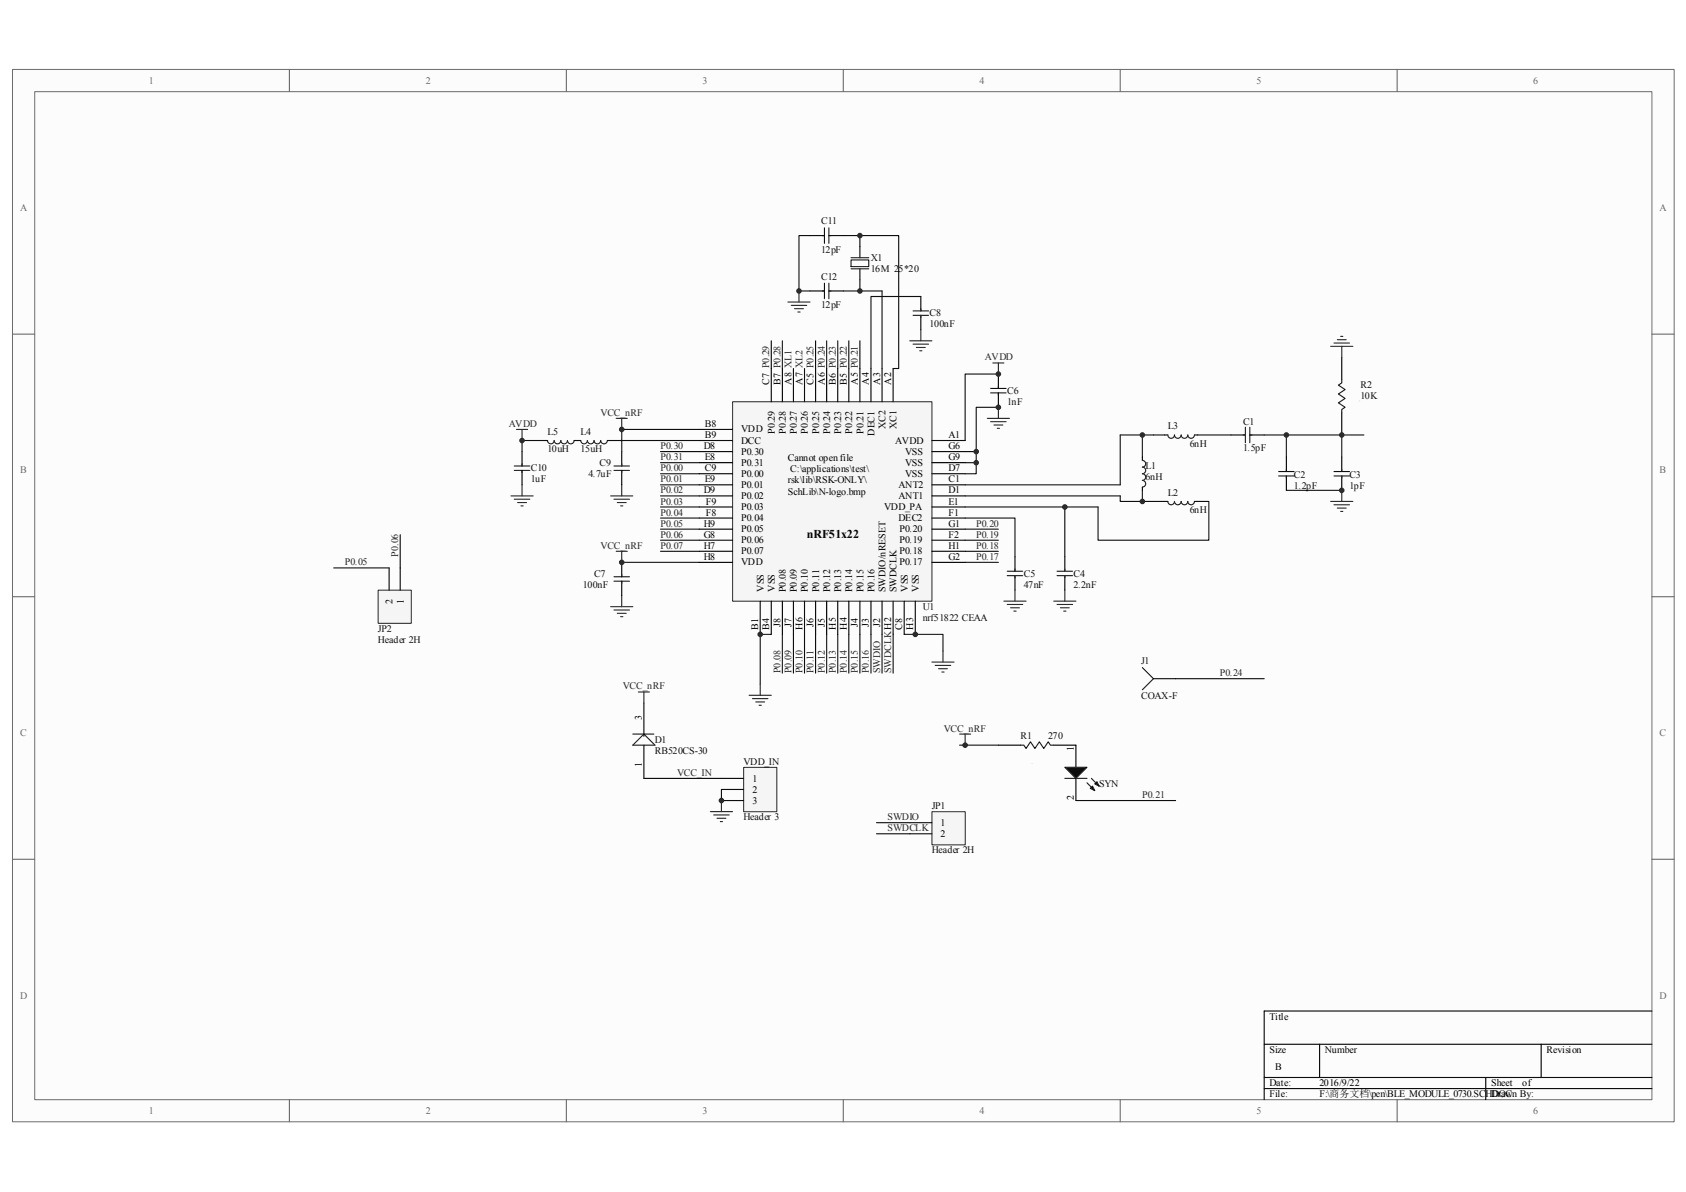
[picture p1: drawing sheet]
<svg xmlns="http://www.w3.org/2000/svg" width="297mm" height="210mm" viewBox="0 0 297 210" stroke-linecap="round" stroke-linejoin="round" font-family="sans-serif">
<path d="M2.2 12.3h292.7v185.3h-292.7z" fill="#fcfcfc"/>
<path d="M2.2 12.2h292.7v185.4h-292.7z" fill="none" stroke="#6a6a6a" stroke-width=".18"/>
<path d="M6.1 16.2h284.9v177.5h-284.9z" fill="#fcfcfc"/>
<path d="M6.1 16.2h284.9v177.5h-284.9z" fill="none" stroke="#6a6a6a" stroke-width=".18"/>
<g fill="none" stroke="#6a6a6a" stroke-width=".2">
<path d="M51 12.2v3.9M99.8 12.2v3.9M148.5 12.2v3.9M197.3 12.2v3.9M246.1 12.2v3.9M2.2 58.9h3.9M291 58.9h3.9M2.2 105.1h3.9M291 105.1h3.9M2.2 151.4h3.9M291 151.4h3.9M51 193.7v3.9"/>
<path d="M99.8 193.7v3.9M148.5 193.7v3.9M197.3 193.7v3.9M246.1 193.7v3.9"/>
</g>
<g fill="none" stroke="#000" stroke-width=".2">
<path d="M162.2 52.2v2.6M162.2 55.6v2.5M92 79.6v2.5M109.5 79.6v2.5M175.9 65.9v2.5M175.9 69.2v2.6M92 82.9v2.5M109.5 82.9v2.5M109.5 99.1v2.5M178.8 98.1v2.5M187.6 98.1v2.5M109.5 102.4v2.5"/>
<path d="M178.8 101.4v2.6M187.6 101.4v2.6M291 178.1h-68.3v15.6M222.7 184h68.3M222.7 189.8h68.3M222.7 191.8h68.3M232.5 184v5.8M261.7 189.8v3.9M271.5 184v5.8"/>
</g>
<g fill="none" stroke="#262626" stroke-width=".2">
<path d="M162.2 58.1v1.9M91 75.7h1.9M92 75.7v1.9M108.5 73.7h2M109.5 73.7v2M160.3 60h3.9M160.8 60.6h2.8M161.4 61.2h1.6M162 61.8h.4M173.9 73.7h3.9M174.5 74.3h2.7M174.9 63.9h1.9"/>
<path d="M175.1 74.9h1.5M175.7 75.5h.4M175.9 63.9v2M175.9 71.8v1.9M90 87.4h3.9M90.6 88h2.7M91.2 88.5h1.5M91.8 89.1h.4M92 85.4v2M107.6 87.4h3.9M108.2 88h2.7M108.5 97.1h2"/>
<path d="M108.7 88.5h1.6M109.3 89.1h.4M109.5 85.4v2M109.5 97.1v2M107.6 106.9h3.9M108.2 107.5h2.7M108.7 108.1h1.6M109.3 108.6h.4M109.5 104.9v2M164.2 116.6h3.9M164.7 117.2h2.8M165.3 117.8h1.6"/>
<path d="M165.9 118.4h.4M166.1 114.7v1.9M176.8 105.9h3.9M177.4 106.5h2.8M178 107.1h1.6M178.6 107.7h.4M178.8 104v1.9M185.6 105.9h3.9M186.2 106.5h2.7M186.8 107.1h1.6M187.4 107.7h.4M187.6 104v1.9"/>
<path d="M132 122.5h3.9M132.5 123.1h2.8M133.1 123.7h1.6M133.7 124.3h.4M133.9 120.5v2"/>
</g>
<g fill="none" stroke="#0e0e0e" stroke-width=".2">
<path d="M162.2 52.2h-8.8v12.7M95.9 77.6h-3.9v2M107.6 77.6h15.6M116.4 79.6h6.8M123.2 75.7h-13.7v3.9M135.9 60v4.9M137.8 60v4.9M143.7 60v4.9M145.6 60v4.9M147.6 60v4.9M149.5 60v4.9M151.5 60v4.9"/>
<path d="M170 79.6h2M175.9 65.9h-5.9v11.7M175.9 71.8h-3.9v9.7M109.5 99.1h13.7M116.4 95.2h6.8M116.4 97.1h6.8M116.4 83.5h6.8M116.4 85.4h6.8M116.4 87.4h6.8M116.4 91.3h6.8M116.4 89.3h6.8M116.4 93.2h6.8"/>
<path d="M116.4 81.5h6.8M170 91.3h8.8v6.8M170 81.5h2v2h-2M170 95.2h5.9M170 99.1h5.9M170 97.1h5.9M170 85.4h27.3M170 87.4h27.3M170 93.2h5.9M187.6 89.3v8.8M135.9 111.8h-2v8.7M137.8 111.8v6.8"/>
<path d="M139.8 111.8v6.8M141.7 111.8v6.8M143.7 111.8v6.8M145.6 111.8v6.8M147.6 111.8v6.8M149.5 111.8v6.8M151.5 111.8v6.8M153.4 111.8v6.8M155.4 111.8v6.8M157.3 111.8v6.8M159.3 111.8h6.8v2.9"/>
</g>
<g fill="none" stroke="#1c1c1c" stroke-width=".2">
<path d="M160.8 55.6h2.8M160.8 54.8h2.8M162.2 54.4v.4M162.2 55.6v.3M174.5 68.4h2.7M174.5 69.2h2.7M175.9 68v.4M175.9 69.2v.4M90.6 82.1h2.7M90.6 82.9h2.7M92 81.7v.4M92 82.9v.4"/>
<path d="M108.2 82.1h2.7M108.2 82.9h2.7M109.5 81.7v.4M109.5 82.9v.4M108.2 101.6h2.7M108.2 102.4h2.7M109.5 101.2v.4M109.5 102.4v.4M177.4 100.6h2.8M177.4 101.4h2.8M178.8 100.2v.4M178.8 101.4v.4"/>
<path d="M186.2 100.6h2.7M186.2 101.4h2.7M187.6 100.2v.4M187.6 101.4v.4"/>
</g>
<path d="M129.1 70.8h35.1v35.1h-35.1z" fill="#f5f5f5"/>
<path d="M129.1 70.8h35.1v35.1h-35.1z" fill="none" stroke="#262626" stroke-width=".18"/>
<g fill="none" stroke="#000" stroke-width=".2">
<path d="M142.7 41.5h2.5M142.7 51.3h2.5M146 41.5h2.5M146 51.3h2.5M151.5 43.5v1.9M151.5 47.4v1.9M95.9 77.6h.5M101.1 77.6h1.2M107 77.6h.6M123.2 75.7h5.8M123.2 77.6h5.8M123.2 79.6h5.8"/>
<path d="M135.9 64.9v5.9M137.8 64.9v5.9M139.8 64.9v5.9M141.7 64.9v5.9M143.7 64.9v5.9M145.6 64.9v5.9M147.6 64.9v5.9M149.5 64.9v5.9M151.5 64.9v5.9M153.4 64.9v5.9M155.4 64.9v5.9M157.3 64.9v5.9"/>
<path d="M164.2 77.6h5.8M164.2 79.6h5.8M205.1 76.6h.6M210.4 76.6h.6M216.8 76.6h2.6M220.2 76.6h2.5M236.4 63v3.9M236.4 72.7v3.9M123.2 99.1h5.8M123.2 89.3h5.8M123.2 87.4h5.8M123.2 85.4h5.8"/>
<path d="M123.2 83.5h5.8M123.2 91.3h5.8M123.2 93.2h5.8M123.2 95.2h5.8M123.2 97.1h5.8M123.2 81.5h5.8M164.2 99.1h5.8M164.2 89.3h5.8M164.2 87.4h5.8M164.2 85.4h5.8M164.2 83.5h5.8M164.2 91.3h5.8"/>
<path d="M164.2 93.2h5.8M164.2 95.2h5.8M164.2 97.1h5.8M164.2 81.5h5.8M201.2 80.5v.6M201.2 85.8v.6M205.1 88.3h.6M210.4 88.3h.6M226.6 80.5v2.6M226.6 83.9v2.5M236.4 80.5v2.6M236.4 83.9v2.5"/>
<path d="M133.9 105.9v5.9M135.9 105.9v5.9M137.8 105.9v5.9M139.8 105.9v5.9M141.7 105.9v5.9M143.7 105.9v5.9M145.6 105.9v5.9M147.6 105.9v5.9M149.5 105.9v5.9M151.5 105.9v5.9M153.4 105.9v5.9M155.4 105.9v5.9"/>
<path d="M157.3 105.9v5.9M159.3 105.9v5.9M161.2 105.9v5.9M113.4 123.9v5.8M113.4 131.3v5.8M175.9 131.3h3.9M185.6 131.3h3.9v3.9M189.5 137.1v3.9"/>
</g>
<g fill="none" stroke="#1c1c1c" stroke-width=".2">
<path d="M144.8 41.5h.4M144.8 51.3h.4M145.2 40.1v2.8M145.2 49.9v2.7M146 40.1v2.8M146 49.9v2.7M146 41.5h.4M146 51.3h.4M149.9 45.8h3.1v1.2h-3.1zM149.9 45.4h3.1M149.9 47.4h3.1M96.4 77.6a.59 .59 0 0 0 .6 .6 .59 .59 0 0 0 .6-.6 .58 .58 0 0 0 .6 .6 .58 .58 0 0 0 .6-.6 .58 .58 0 0 0 .6 .6 .58 .58 0 0 0 .6-.6 .58 .58 0 0 0 .5 .6 .58 .58 0 0 0 .6-.6"/>
<path d="M102.3 77.6a.59 .59 0 0 0 .6 .6 .59 .59 0 0 0 .6-.6 .58 .58 0 0 0 .6 .6 .58 .58 0 0 0 .5-.6 .58 .58 0 0 0 .6 .6 .58 .58 0 0 0 .6-.6 .58 .58 0 0 0 .6 .6 .58 .58 0 0 0 .6-.6M205.7 76.6a.59 .59 0 0 0 .6 .6 .59 .59 0 0 0 .6-.6 .58 .58 0 0 0 .6 .6 .58 .58 0 0 0 .6-.6 .58 .58 0 0 0 .6 .6 .58 .58 0 0 0 .5-.6 .58 .58 0 0 0 .6 .6 .58 .58 0 0 0 .6-.6M219 76.6h.4M219.4 75.3v2.7M220.2 75.3v2.7M220.2 76.6h.4M236.4 66.9v.6l-.6 .3 1.1 .8-1.1 .8 1.1 .8-1.1 .8 1.1 .8-.5 .3v.6M201.2 81.1a.58 .58 0 0 1 .6 .6 .58 .58 0 0 1-.6 .6 .59 .59 0 0 1 .6 .6 .59 .59 0 0 1-.6 .6 .59 .59 0 0 1 .6 .5 .59 .59 0 0 1-.6 .6 .59 .59 0 0 1 .6 .6 .59 .59 0 0 1-.6 .6M205.7 88.3a.59 .59 0 0 0 .6 .6 .59 .59 0 0 0 .6-.6 .58 .58 0 0 0 .6 .6 .58 .58 0 0 0 .6-.6 .58 .58 0 0 0 .6 .6 .58 .58 0 0 0 .5-.6 .58 .58 0 0 0 .6 .6 .58 .58 0 0 0 .6-.6M225.2 83.9h2.8M225.2 83.1h2.8M226.6 82.7v.4"/>
<path d="M226.6 83.9v.3M235 83.9h2.7M235 83.1h2.7M236.4 82.7v.4M236.4 83.9v.3M111.5 129.3h3.7M111.5 131.3l1.9-2 2 2zM179.8 131.3h.6l.3 .6 .8-1.2 .8 1.2 .8-1.2 .8 1.2 .7-1.2 .4 .6h.6M187.6 137.1h3.9M191.5 137.9l1.3 1.4M192.3 137.1l1.3 1.4"/>
</g>
<g fill="none" stroke="#0e0e0e" stroke-width=".2">
<path d="M142.7 41.5h-2v9.8h2M148.5 41.5h9.8v23.4h-1M148.5 51.3h6.9v13.6M151.5 41.5v2M151.5 49.3v2M201.2 76.6v3.9M205.1 76.6h-7.8v8.8M211 76.6h5.8M222.7 76.6h17.6M226.6 76.6v3.9M236.4 76.6v3.9M201.2 86.4v1.9h-3.9v-.9"/>
<path d="M201.2 88.3h3.9M211 88.3h1.9v6.9h-19.5v-5.9h-23.4M226.6 86.4h9.8M113.4 137.1h13.7M169 131.3h6.9M189.5 141h17.6"/>
</g>
<g fill="#262626" stroke="#262626" stroke-width=".2">
<circle cx="175.9" cy="71.8" r=".39"/>
<circle cx="109.5" cy="99.1" r=".39"/>
<circle cx="109.5" cy="75.7" r=".39"/>
<circle cx="175.9" cy="65.9" r=".39"/>
<circle cx="172" cy="79.6" r=".39"/>
<circle cx="92" cy="77.6" r=".39"/>
<circle cx="161.2" cy="111.8" r=".39"/>
<circle cx="172" cy="81.5" r=".39"/>
<circle cx="133.9" cy="111.8" r=".39"/>
<circle cx="201.2" cy="76.6" r=".39"/>
<circle cx="201.2" cy="88.3" r=".39"/>
<circle cx="187.6" cy="89.3" r=".39"/>
<circle cx="226.6" cy="76.6" r=".39"/>
<circle cx="236.4" cy="86.4" r=".39"/>
<circle cx="140.7" cy="51.3" r=".39"/>
<circle cx="151.5" cy="41.5" r=".39"/>
<circle cx="151.5" cy="51.3" r=".39"/>
<circle cx="170" cy="131.3" r=".39"/>
<circle cx="236.4" cy="76.6" r=".39"/>
</g>
<g fill="none" stroke="#262626" stroke-width=".2">
<path d="M138.8 53.2h3.9M139.4 53.8h2.7M140 54.4h1.5M140.5 55h.4M140.7 51.3v1.9M235.6 59.8h1.5M236.2 59.3h.4M234.4 61h3.9M235 60.4h2.7M236.4 61v2M234.4 88.3h3.9M235 88.9h2.7"/>
<path d="M235.6 89.5h1.5M236.2 90.1h.4M236.4 86.4v1.9M112.5 121.9h1.9M113.4 121.9v2M169 129.3h2M170 129.3v2"/>
</g>
<g fill="#1c1c1c" stroke="#1c1c1c" stroke-width=".2">
<path d="M187.6 135.2h3.9l-2 1.9z"/>
<path d="M192.1 138.9l.4-.4 .3 .8z"/>
<path d="M192.8 138.1l.4-.4 .4 .8z"/>
</g>
<path d="M131 135.2h5.8v7.8h-5.8z" fill="#f5f5f5"/>
<path d="M131 135.2h5.8v7.8h-5.8z" fill="none" stroke="#262626" stroke-width=".18"/>
<path d="M127.1 137.1h3.9M127.1 139.1h3.9M127.1 141h3.9" fill="none" stroke="#000" stroke-width=".2"/>
<path d="M127.1 139.1v1.9" fill="none" stroke="#0e0e0e" stroke-width=".2"/>
<path d="M125.1 143h3.9M125.7 143.6h2.8M126.3 144.2h1.6M126.9 144.7h.4M127.1 141v2" fill="none" stroke="#262626" stroke-width=".2"/>
<circle cx="127.1" cy="141" r=".39" fill="#262626" stroke="#262626" stroke-width=".2"/>
<path d="M164.2 143h5.8v5.8h-5.8z" fill="#f5f5f5"/>
<path d="M164.2 143h5.8v5.8h-5.8z" fill="none" stroke="#262626" stroke-width=".18"/>
<path d="M203.2 119.6h3.9M160.3 144.9h3.9M160.3 146.9h3.9" fill="none" stroke="#000" stroke-width=".2"/>
<path d="M207.1 119.6h15.6M154.4 144.9h5.9M154.4 146.9h5.9" fill="none" stroke="#0e0e0e" stroke-width=".2"/>
<path d="M201.2 117.6l2 2-2 1.9" fill="none" stroke="#1c1c1c" stroke-width=".2"/>
<path d="M66.6 104h5.9v5.8h-5.9z" fill="#f5f5f5"/>
<path d="M66.6 104h5.9v5.8h-5.9z" fill="none" stroke="#262626" stroke-width=".18"/>
<path d="M68.5 100.1v3.9M70.5 100.1v3.9" fill="none" stroke="#000" stroke-width=".2"/>
<path d="M70.5 94.2v5.9M58.8 100.1h9.7" fill="none" stroke="#0e0e0e" stroke-width=".2"/>
<text font-size="2.1" x="142.1" y="94.7">nRF51x22</text>
<g font-size="1.8" fill="#696969">
<text x="26.2" y="14.7">1</text>
<text x="75" y="14.7">2</text>
<text x="123.7" y="14.7">3</text>
<text x="172.5" y="14.7">4</text>
<text x="221.3" y="14.7">5</text>
<text x="270.1" y="14.7">6</text>
<text x="3.6" y="37.2">A</text>
<text x="292.3" y="37.2">A</text>
<text x="3.6" y="83.4">B</text>
<text x="292.3" y="83.4">B</text>
<text x="3.6" y="129.7">C</text>
<text x="292.3" y="129.7">C</text>
<text x="3.6" y="175.9">D</text>
<text x="292.3" y="175.9">D</text>
<text x="26.2" y="196.2">1</text>
<text x="75" y="196.2">2</text>
<text x="123.7" y="196.2">3</text>
<text x="172.5" y="196.2">4</text>
<text x="221.3" y="196.2">5</text>
<text x="270.1" y="196.2">6</text>
</g>
<g font-size="1.8" fill="#0e0e0e">
<text x="144.6" y="39.5">C11</text>
<text x="144.6" y="44.6">12pF</text>
<text x="153.4" y="47.9">16M 25*20</text>
<text x="153.4" y="45.9">X1</text>
<text x="144.6" y="49.3">C12</text>
<text x="144.6" y="54.3">12pF</text>
<text x="163.8" y="57.6">100nF</text>
<text x="163.8" y="55.7">C8</text>
<text x="177.4" y="71.3">1nF</text>
<text x="177.4" y="69.4">C6</text>
<text x="239.6" y="70.3">10K</text>
<text x="239.6" y="68.4">R2</text>
<text x="96.4" y="76.6">L5</text>
<text x="102.3" y="76.6">L4</text>
<text x="205.7" y="75.6">L3</text>
<text x="219" y="74.8">C1</text>
<text x="93.5" y="83">C10</text>
<text x="96.4" y="79.7">10uH</text>
<text x="102.3" y="79.7">15uH</text>
<text x="103.7" y="84">4.7uF</text>
<text x="105.6" y="82.1">C9</text>
<text x="201.8" y="82.6">L1</text>
<text x="209.6" y="78.7">6nH</text>
<text x="219" y="79.5">1.5pF</text>
<text x="93.5" y="85">1uF</text>
<text x="201.8" y="84.6">6nH</text>
<text x="205.7" y="87.3">L2</text>
<text x="227.9" y="86.2">1.2pF</text>
<text x="227.9" y="84.2">C2</text>
<text x="237.7" y="86.2">1pF</text>
<text x="237.7" y="84.2">C3</text>
<text x="209.6" y="90.4">6nH</text>
<text x="104.6" y="101.6">C7</text>
<text x="180.3" y="101.6">C5</text>
<text x="189.1" y="101.6">C4</text>
<text x="102.7" y="103.5">100nF</text>
<text x="162.6" y="107.4">U1</text>
<text x="180.3" y="103.5">47nF</text>
<text x="189.1" y="103.5">2.2nF</text>
<text x="66.6" y="113.3">Header 2H</text>
<text x="66.6" y="111.3">JP2</text>
<text x="162.6" y="109.4">nrf51822 CEAA</text>
<text x="201" y="117">J1</text>
<text x="201" y="123.2">COAX-F</text>
<text x="115.4" y="130.8">D1</text>
<text x="179.8" y="130.3">R1</text>
<text x="184.6" y="130.3">270</text>
<text x="115.4" y="132.8">RB520CS-30</text>
<text x="131" y="134.7">VDD_IN</text>
<text x="164.2" y="142.6">JP1</text>
<text x="193.6" y="138.7">SYN</text>
<text x="131" y="144.5">Header 3</text>
<text x="164.2" y="150.4">Header 2H</text>
</g>
<g font-size="1.8" fill="#262626">
<text x="173.5" y="63.5">AVDD</text>
<text x="89.6" y="75.2">AVDD</text>
<text x="105.8" y="73.3">VCC_nRF</text>
<text x="116.3" y="79.1">P0.30</text>
<text x="116.3" y="83">P0.00</text>
<text x="116.3" y="81.1">P0.31</text>
<text x="116.3" y="88.9">P0.03</text>
<text x="116.3" y="86.9">P0.02</text>
<text x="116.3" y="85">P0.01</text>
<text x="116.3" y="90.8">P0.04</text>
<text x="116.3" y="92.8">P0.05</text>
<text x="116.3" y="94.7">P0.06</text>
<text x="171.9" y="94.7">P0.19</text>
<text x="171.9" y="92.8">P0.20</text>
<text x="60.7" y="99.6">P0.05</text>
<text x="70.1" y="98.1" transform="rotate(-90 70.1 98.1)">P0.06</text>
<text x="105.8" y="96.7">VCC_nRF</text>
<text x="116.3" y="96.7">P0.07</text>
<text x="171.9" y="98.6">P0.17</text>
<text x="171.9" y="96.7">P0.18</text>
<text x="137.5" y="118.6" transform="rotate(-90 137.5 118.6)">P0.08</text>
<text x="139.4" y="118.6" transform="rotate(-90 139.4 118.6)">P0.09</text>
<text x="141.4" y="118.6" transform="rotate(-90 141.4 118.6)">P0.10</text>
<text x="143.3" y="118.6" transform="rotate(-90 143.3 118.6)">P0.11</text>
<text x="145.3" y="118.6" transform="rotate(-90 145.3 118.6)">P0.12</text>
<text x="147.2" y="118.6" transform="rotate(-90 147.2 118.6)">P0.13</text>
<text x="149.2" y="118.6" transform="rotate(-90 149.2 118.6)">P0.14</text>
<text x="151.1" y="118.6" transform="rotate(-90 151.1 118.6)">P0.15</text>
<text x="153.1" y="118.6" transform="rotate(-90 153.1 118.6)">P0.16</text>
<text x="155" y="118.6" transform="rotate(-90 155 118.6)">SWDIO</text>
<text x="157" y="118.6" transform="rotate(-90 157 118.6)">SWDCLKH2</text>
<text x="214.9" y="119.1">P0.24</text>
<text x="109.7" y="121.5">VCC_nRF</text>
<text x="166.3" y="128.9">VCC_nRF</text>
<text x="119.3" y="136.7">VCC_IN</text>
<text x="201.2" y="140.6">P0.21</text>
<text x="156.3" y="144.5">SWDIO</text>
<text x="156.3" y="146.5">SWDCLK</text>
</g>
<g font-size="1.8">
<text x="135.5" y="67.8" transform="rotate(-90 135.5 67.8)">C7 P0.29</text>
<text x="137.5" y="67.8" transform="rotate(-90 137.5 67.8)">B7 P0.28</text>
<text x="139.4" y="67.8" transform="rotate(-90 139.4 67.8)">A8 XL1</text>
<text x="141.4" y="67.8" transform="rotate(-90 141.4 67.8)">A7 XL2</text>
<text x="143.3" y="67.8" transform="rotate(-90 143.3 67.8)">C5 P0.25</text>
<text x="145.3" y="67.8" transform="rotate(-90 145.3 67.8)">A6 P0.24</text>
<text x="147.2" y="67.8" transform="rotate(-90 147.2 67.8)">B6 P0.23</text>
<text x="149.2" y="67.8" transform="rotate(-90 149.2 67.8)">B5 P0.22</text>
<text x="151.1" y="67.8" transform="rotate(-90 151.1 67.8)">A5 P0.21</text>
<text x="153.1" y="67.8" transform="rotate(-90 153.1 67.8)">A4</text>
<text x="155" y="67.8" transform="rotate(-90 155 67.8)">A3</text>
<text x="157" y="67.8" transform="rotate(-90 157 67.8)">A2</text>
<text x="124.2" y="75.2">B8</text>
<text x="124.2" y="77.2">B9</text>
<text x="130.6" y="76.2">VDD</text>
<text x="136.5" y="76.4" transform="rotate(-90 136.5 76.4)">P0.29</text>
<text x="138.4" y="76.4" transform="rotate(-90 138.4 76.4)">P0.28</text>
<text x="140.4" y="76.4" transform="rotate(-90 140.4 76.4)">P0.27</text>
<text x="142.3" y="76.4" transform="rotate(-90 142.3 76.4)">P0.26</text>
<text x="144.3" y="76.4" transform="rotate(-90 144.3 76.4)">P0.25</text>
<text x="146.2" y="76.4" transform="rotate(-90 146.2 76.4)">P0.24</text>
<text x="148.2" y="76.4" transform="rotate(-90 148.2 76.4)">P0.23</text>
<text x="150.1" y="76.4" transform="rotate(-90 150.1 76.4)">P0.22</text>
<text x="152.1" y="76.4" transform="rotate(-90 152.1 76.4)">P0.21</text>
<text x="154.1" y="76.8" transform="rotate(-90 154.1 76.8)">DEC1</text>
<text x="156" y="75.6" transform="rotate(-90 156 75.6)">XC2</text>
<text x="158" y="75.6" transform="rotate(-90 158 75.6)">XC1</text>
<text x="167.1" y="77.2">A1</text>
<text x="124" y="79.1">D8</text>
<text x="124.2" y="83">C9</text>
<text x="124.2" y="81.1">E8</text>
<text x="130.6" y="78.1">DCC</text>
<text x="130.6" y="80.1">P0.30</text>
<text x="130.6" y="84">P0.00</text>
<text x="130.6" y="82.1">P0.31</text>
<text x="138.8" y="81.3">Cannot open file</text>
<text x="139.2" y="83.2">C:\applications\test\</text>
<text x="157.7" y="78.1">AVDD</text>
<text x="159.5" y="84">VSS</text>
<text x="159.5" y="80.1">VSS</text>
<text x="159.5" y="82.1">VSS</text>
<text x="167.1" y="83">D7</text>
<text x="167.1" y="79.1">G6</text>
<text x="167.1" y="81.1">G9</text>
<text x="124" y="86.9">D9</text>
<text x="124.2" y="85">E9</text>
<text x="124.3" y="88.9">F9</text>
<text x="130.6" y="85.9">P0.01</text>
<text x="130.6" y="87.9">P0.02</text>
<text x="130.6" y="89.9">P0.03</text>
<text x="138.8" y="85.2">rsk\lib\RSK-ONLY\</text>
<text x="138.8" y="87.1">SchLib\N-logo.bmp</text>
<text x="155.8" y="89.9">VDD_PA</text>
<text x="158.3" y="87.9">ANT1</text>
<text x="158.3" y="85.9">ANT2</text>
<text x="167.1" y="88.9">E1</text>
<text x="167.1" y="86.9">D1</text>
<text x="167.1" y="85">C1</text>
<text x="124" y="92.8">H9</text>
<text x="124" y="94.7">G8</text>
<text x="124.3" y="90.8">F8</text>
<text x="130.6" y="91.8">P0.04</text>
<text x="130.6" y="93.8">P0.05</text>
<text x="130.6" y="95.7">P0.06</text>
<text x="158.3" y="91.8">DEC2</text>
<text x="158.5" y="95.7">P0.19</text>
<text x="158.5" y="93.8">P0.20</text>
<text x="167.1" y="94.7">F2</text>
<text x="167.1" y="92.8">G1</text>
<text x="167.1" y="90.8">F1</text>
<text x="124" y="98.6">H8</text>
<text x="124" y="96.7">H7</text>
<text x="130.6" y="99.6">VDD</text>
<text x="130.6" y="97.7">P0.07</text>
<text x="158.5" y="99.6">P0.17</text>
<text x="158.5" y="97.7">P0.18</text>
<text x="167.1" y="98.6">G2</text>
<text x="167.1" y="96.7">H1</text>
<text x="69.2" y="106.5" transform="rotate(-90 69.2 106.5)">2</text>
<text x="71.1" y="106.5" transform="rotate(-90 71.1 106.5)">1</text>
<text x="134.5" y="104.3" transform="rotate(-90 134.5 104.3)">VSS</text>
<text x="136.5" y="104.3" transform="rotate(-90 136.5 104.3)">VSS</text>
<text x="138.4" y="104.3" transform="rotate(-90 138.4 104.3)">P0.08</text>
<text x="140.4" y="104.3" transform="rotate(-90 140.4 104.3)">P0.09</text>
<text x="142.3" y="104.3" transform="rotate(-90 142.3 104.3)">P0.10</text>
<text x="144.3" y="104.3" transform="rotate(-90 144.3 104.3)">P0.11</text>
<text x="146.2" y="104.3" transform="rotate(-90 146.2 104.3)">P0.12</text>
<text x="148.2" y="104.3" transform="rotate(-90 148.2 104.3)">P0.13</text>
<text x="150.1" y="104.3" transform="rotate(-90 150.1 104.3)">P0.14</text>
<text x="152.1" y="104.3" transform="rotate(-90 152.1 104.3)">P0.15</text>
<text x="154.1" y="104.3" transform="rotate(-90 154.1 104.3)">P0.16</text>
<text x="156" y="104.3" transform="rotate(-90 156 104.3)">SWDIO/nRESET</text>
<text x="158" y="104.3" transform="rotate(-90 158 104.3)">SWDCLK</text>
<text x="159.9" y="104.3" transform="rotate(-90 159.9 104.3)">VSS</text>
<text x="161.8" y="104.3" transform="rotate(-90 161.8 104.3)">VSS</text>
<text x="133.6" y="111" transform="rotate(-90 133.6 111)">B1</text>
<text x="135.5" y="111" transform="rotate(-90 135.5 111)">B4</text>
<text x="137.5" y="110.4" transform="rotate(-90 137.5 110.4)">J8</text>
<text x="139.4" y="110.4" transform="rotate(-90 139.4 110.4)">J7</text>
<text x="141.4" y="111" transform="rotate(-90 141.4 111)">H6</text>
<text x="143.3" y="110.4" transform="rotate(-90 143.3 110.4)">J6</text>
<text x="145.3" y="110.4" transform="rotate(-90 145.3 110.4)">J5</text>
<text x="147.2" y="111" transform="rotate(-90 147.2 111)">H5</text>
<text x="149.2" y="111" transform="rotate(-90 149.2 111)">H4</text>
<text x="151.1" y="110.4" transform="rotate(-90 151.1 110.4)">J4</text>
<text x="153.1" y="110.4" transform="rotate(-90 153.1 110.4)">J3</text>
<text x="155" y="110.4" transform="rotate(-90 155 110.4)">J2</text>
<text x="158.9" y="111" transform="rotate(-90 158.9 111)">C8</text>
<text x="160.9" y="111" transform="rotate(-90 160.9 111)">H3</text>
<text x="113.1" y="126.8" transform="rotate(-90 113.1 126.8)">3</text>
<text x="113.1" y="135.2" transform="rotate(-90 113.1 135.2)">1</text>
<text x="132.5" y="137.7">1</text>
<text x="189.2" y="132.2" transform="rotate(-90 189.2 132.2)">1</text>
<text x="132.5" y="139.6">2</text>
<text x="132.5" y="141.6">3</text>
<text x="189.2" y="141" transform="rotate(-90 189.2 141)">2</text>
<text x="165.7" y="145.5">1</text>
<text x="165.7" y="147.4">2</text>
<text x="223.6" y="179.6">Title</text>
<text x="223.6" y="185.5">Size</text>
<text x="233.4" y="185.5">Number</text>
<text x="272.4" y="185.5">Revision</text>
<text x="223.6" y="191.3">Date:</text>
<text x="224.6" y="188.4">B</text>
<text x="232.4" y="191.3">2016/9/22</text>
<text x="262.7" y="191.3">Sheet</text>
<text x="268.1" y="191.3">of</text>
<text x="223.6" y="193.3">File:</text>
<text x="232.4" y="193.3">F:\商务文档\pen\BLE_MODULE_0730.SCHDOC</text>
<text x="262.7" y="193.3">Drawn By:</text>
</g>
</svg>
